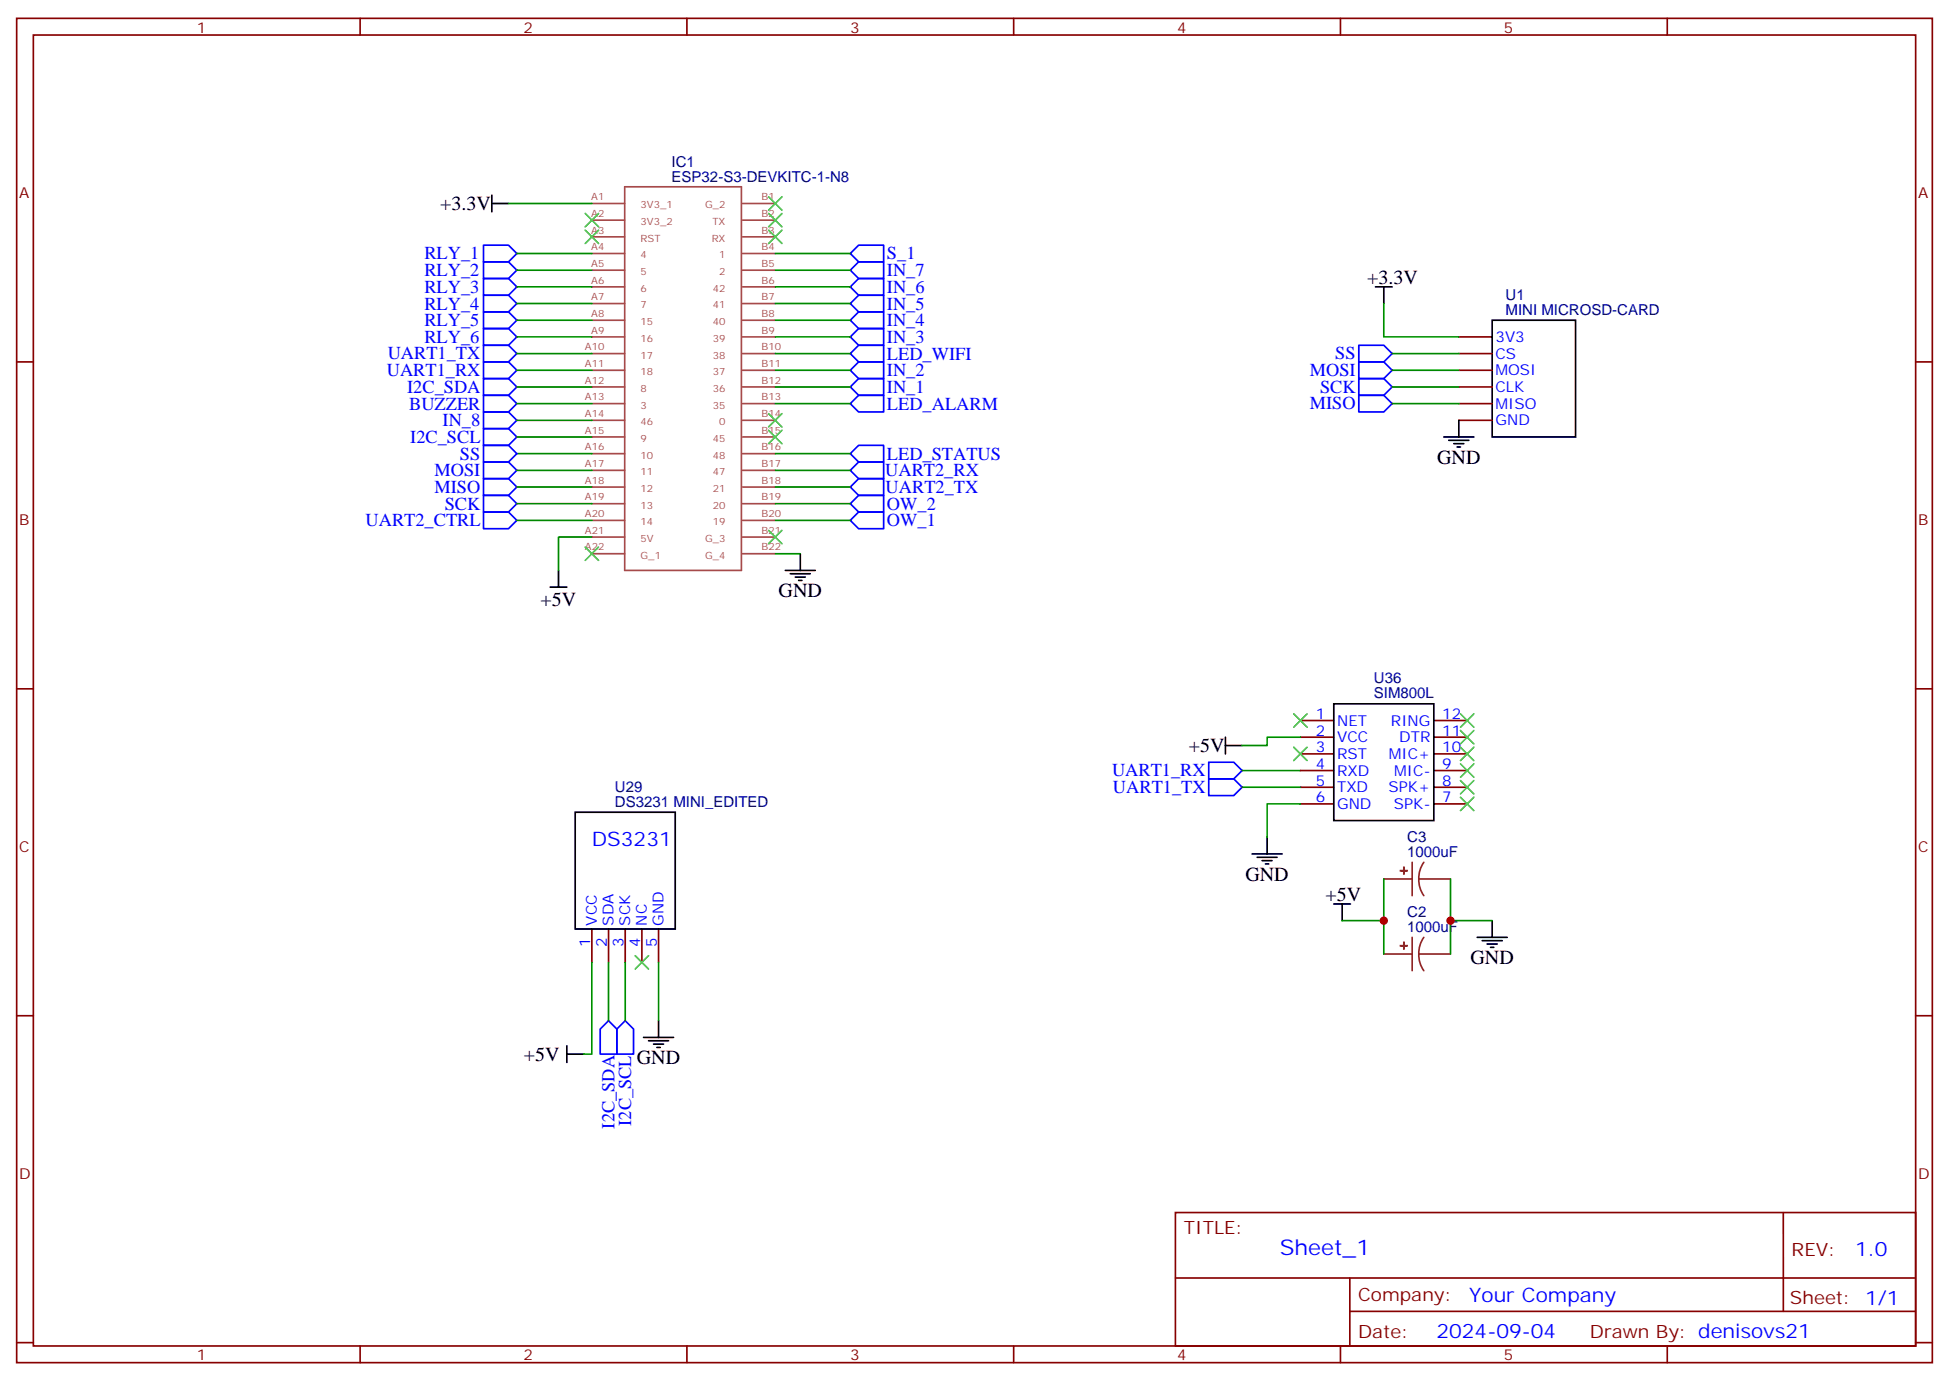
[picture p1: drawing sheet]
<svg xmlns="http://www.w3.org/2000/svg" width="412mm" height="292mm" viewBox="0 0 412 292" stroke-linecap="round" stroke-linejoin="round" font-family="sans-serif">
<g fill="none" stroke="#870000" stroke-width=".35">
<path d="M3.5 3.9h405.4v284.3h-405.4zM7.1 7.4h398.2v277.3h-398.2zM76.2 3.9v3.5M145.3 3.9v3.5M214.5 3.9v3.5M283.6 3.9v3.5M352.8 3.9v3.5M3.5 76.6h3.6M308.7 71.3h7M308.7 74.8h7M308.7 78.3h7M405.3 76.6h3.6"/>
<path d="M308.7 81.8h7M308.7 85.4h7M308.7 88.9h7M3.5 145.7h3.6M275.2 152.4h7M275.2 155.9h7M275.2 159.5h7M303.4 152.4h7M303.4 155.9h7M303.4 159.5h7M405.3 145.7h3.6M275.2 163h7"/>
<path d="M275.2 166.5h7M275.2 170h7M303.4 163h7M303.4 166.5h7M303.4 170h7M125.2 196.5v7.1M128.8 196.5v7.1M132.3 196.5v7.1M135.8 196.5v7.1M139.3 196.5v7.1M3.5 214.8h3.6M405.3 214.8h3.6"/>
<path d="M248.7 256.5h156.6v28.2h-156.6zM377.3 256.5v20.9M248.7 270.3h156.5M285.6 277.4h119.6M285.6 270.3v14.1M3.5 284h3.6M76.2 284.7v3.5M145.3 284.7v3.5M214.5 284.7v3.5M283.6 284.7v3.5M352.8 284.7v3.5M405.3 284h3.6"/>
</g>
<g fill="none" stroke="#a64a4a" stroke-width=".35">
<path d="M132.2 39.5h24.7v81.2h-24.7zM125.2 43h7M125.2 46.6h7M125.2 50.1h7M125.2 53.6h7M125.2 57.2h7M157.1 43h6.9M157.1 46.6h6.9M157.1 50.1h6.9M157.1 53.6h6.9M157.1 57.2h6.9M125.2 60.7h7"/>
<path d="M125.2 64.2h7M125.2 67.7h7M125.2 71.3h7M125.2 74.8h7M125.2 78.3h7M157.1 60.7h6.9M157.1 64.2h6.9M157.1 67.7h6.9M157.1 71.3h6.9M157.1 74.8h6.9M157.1 78.3h6.9M125.2 81.8h7"/>
<path d="M125.2 85.4h7M125.2 88.9h7M125.2 92.4h7M125.2 96h7M125.2 99.5h7M157.1 81.8h6.9M157.1 85.4h6.9M157.1 88.9h6.9M157.1 92.4h6.9M157.1 96h6.9M157.1 99.5h6.9M125.2 103h7"/>
<path d="M125.2 106.5h7M125.2 110.1h7M125.2 113.6h7M125.2 117.1h7M157.1 103h6.9M157.1 106.5h6.9M157.1 110.1h6.9M157.1 113.6h6.9M157.1 117.1h6.9"/>
</g>
<g fill="none" stroke="#000" stroke-width=".35">
<path d="M104.1 43h3.5M104.1 41.3v3.5M291 60.7h3.6M292.8 60.7v3.5M315.7 67.7h17.7v24.7h-17.7zM305.5 92.4h6.4M306.6 93.1h4.2M307.6 93.8h2.1M308.3 94.5h.7M308.7 88.9v3.5M169.3 117.1v3.6M116.4 124.2h3.5"/>
<path d="M118.2 120.7v3.5M166.2 120.7h6.3M167.2 121.4h4.2M168.3 122.1h2.1M169 122.8h.7M259.3 157.7h3.5M259.3 155.9v3.6M282.2 148.9h21.2v24.7h-21.2zM121.7 171.8h21.2v24.7h-21.2zM268.1 177.1v3.5M264.9 180.6h6.4M266 181.3h4.2"/>
<path d="M267.1 182h2.1M267.8 182.7h.7M282.2 191.2h3.6M284 191.2v3.5M312.6 198.3h6.3M313.6 199h4.3M314.7 199.7h2.1M315.7 194.7v3.6M136.2 219.4h6.3M139.3 215.9v3.5M315.4 200.4h.7M119.9 223h3.6"/>
<path d="M119.9 221.2v3.5M137.2 220.1h4.3M138.3 220.8h2.1M139 221.5h.7"/>
</g>
<g fill="none" stroke="#00f" stroke-width=".35">
<path d="M102.3 51.9h5.3l1.8 1.7-1.8 1.8h-5.3zM102.3 55.4h5.3l1.8 1.8-1.8 1.7h-5.3zM102.3 58.9h5.3l1.8 1.8-1.8 1.7h-5.3zM179.9 57.2l1.8-1.8h5.3v3.5h-5.3zM181.7 51.9h5.3v3.5h-5.3l-1.8-1.8zM102.3 76.6h5.3l1.8 1.7-1.8 1.8h-5.3zM102.3 73h5.3l1.8 1.8-1.8 1.8h-5.3zM102.3 62.4h5.3l1.8 1.8-1.8 1.8h-5.3zM102.3 66h5.3l1.8 1.7-1.8 1.8h-5.3zM102.3 69.5h5.3l1.8 1.8-1.8 1.7h-5.3zM179.9 71.3l1.8-1.8h5.3v3.5h-5.3zM179.9 67.7l1.8-1.7h5.3v3.5h-5.3z"/>
<path d="M179.9 64.2l1.8-1.8h5.3v3.6h-5.3zM179.9 60.7l1.8-1.8h5.3v3.5h-5.3zM179.9 78.3l1.8-1.7h5.3v3.5h-5.3zM181.7 73h5.3v3.6h-5.3l-1.8-1.8zM287.5 73h5.3l1.8 1.8-1.8 1.8h-5.3zM287.5 76.6h5.3l1.8 1.7-1.8 1.8h-5.3zM102.3 94.2h5.3l1.8 1.8-1.8 1.7h-5.3zM102.3 97.7h5.3l1.8 1.8-1.8 1.7h-5.3zM102.3 90.7h5.3l1.8 1.7-1.8 1.8h-5.3zM102.3 80.1h5.3l1.8 1.7-1.8 1.8h-5.3zM102.3 83.6h5.3l1.8 1.8-1.8 1.7h-5.3zM102.3 87.1h5.3l1.8 1.8-1.8 1.8h-5.3z"/>
<path d="M179.9 96l1.8-1.8h5.3v3.5h-5.3zM179.9 85.4l1.8-1.8h5.3v3.5h-5.3zM179.9 81.8l1.8-1.7h5.3v3.5h-5.3zM181.7 97.7h5.3v3.5h-5.3l-1.8-1.7zM287.5 83.6h5.3l1.8 1.8-1.8 1.7h-5.3zM287.5 80.1h5.3l1.8 1.7-1.8 1.8h-5.3zM102.3 101.2h5.3l1.8 1.8-1.8 1.8h-5.3zM102.3 104.8h5.3l1.8 1.7-1.8 1.8h-5.3zM102.3 108.3h5.3l1.8 1.8-1.8 1.7h-5.3zM181.7 108.3h5.3v3.5h-5.3l-1.8-1.7zM181.7 104.8h5.3v3.5h-5.3l-1.8-1.8zM181.7 101.2h5.3v3.6h-5.3l-1.8-1.8z"/>
<path d="M255.8 164.7h5.3l1.7 1.8-1.7 1.8h-5.3zM255.8 161.2h5.3l1.7 1.8-1.7 1.7h-5.3zM127 217.7l1.8-1.8 1.7 1.8v5.3h-3.5zM132.3 215.9l1.8 1.8v5.3h-3.6v-5.3z"/>
</g>
<g fill="none" stroke="#008700" stroke-width=".35">
<path d="M107.6 43h17.6M109.4 53.6h15.8M109.4 57.2h15.8M164 53.6h15.9M164 57.2h15.9M109.4 74.8h15.8M109.4 78.3h15.8M109.4 71.3h15.8M109.4 67.7h15.8M109.4 64.2h15.8M109.4 60.7h15.8M164 74.8h15.9"/>
<path d="M164 78.3h15.9M164 71.3h15.9M164 67.7h15.9M164 64.2h15.9M164 60.7h15.9M292.8 64.2v7.1h15.9M294.6 74.8h14.1M294.6 78.3h14.1M109.4 96h15.8M109.4 81.8h15.8M109.4 92.4h15.8M109.4 99.5h15.8"/>
<path d="M109.4 85.4h15.8M109.4 88.9h15.8M164 96h15.9M164 81.8h15.9M164 99.5h15.9M164 85.4h15.9M294.6 81.8h14.1M294.6 85.4h14.1M109.4 103h15.8M109.4 106.5h15.8M109.4 110.1h15.8M125.2 113.6h-7v7.1"/>
<path d="M164 103h15.9M164 106.5h15.9M164 117.1h5.3M164 110.1h15.9M275.2 155.9h-7.1v1.8h-5.3M262.8 163h12.4M262.8 166.5h12.4M275.2 170h-7.1v7.1M284 194.7h8.8v7.1M292.8 185.9v8.8M306.9 185.9v15.9M306.9 194.7h8.8"/>
<path d="M125.2 203.6v19.4h-1.7M128.8 203.6v12.3M132.3 203.6v12.3M139.3 203.6v12.3"/>
</g>
<g fill="none" stroke="#3c3" stroke-width=".35">
<path d="M123.8 45.2l2.8 2.8M123.8 48.7l2.8 2.8M126.6 45.2l-2.8 2.8M126.6 48.7l-2.8 2.8M162.6 41.6l2.9 2.9M162.6 45.2l2.9 2.8M162.6 48.7l2.9 2.8M165.5 41.6l-2.9 2.9M165.5 45.2l-2.9 2.8M165.5 48.7l-2.9 2.8M162.6 87.5l2.9 2.8M162.6 91l2.9 2.8"/>
<path d="M165.5 87.5l-2.9 2.8M165.5 91l-2.9 2.8M123.8 115.7l2.8 2.8M126.6 115.7l-2.8 2.8M162.6 112.2l2.9 2.8M165.5 112.2l-2.9 2.8M273.8 151l2.8 2.8M273.8 158l2.8 2.9M276.6 151l-2.8 2.8M276.6 158l-2.8 2.9M309 151l2.9 2.8M309 154.5l2.9 2.8"/>
<path d="M309 158l2.9 2.9M311.9 151l-2.9 2.8M311.9 154.5l-2.9 2.8M311.9 158l-2.9 2.9M309 161.6l2.9 2.8M309 165.1l2.9 2.8M309 168.6l2.9 2.9M311.9 161.6l-2.9 2.8M311.9 165.1l-2.9 2.8M311.9 168.6l-2.9 2.9M134.4 202.1l2.8 2.9M137.2 202.1l-2.8 2.9"/>
</g>
<g fill="#8c2424" stroke="#8c2424" stroke-width=".35">
<path d="M296.3 200l1.4 .1z"/>
<path d="M297 199.3l.1 1.4z"/>
<path d="M296.3 184.2h1.4z"/>
<path d="M297 183.4l.1 1.5z"/>
</g>
<path d="M292.8 185.9h6M298.8 182.4v7M298.8 198.3v7M300.2 185.9l.2 1.9 .9 1.6M300.2 185.9h6.7M301.3 198.3l-.8 1.6-.3 1.9M301.3 182.4l-.8 1.7-.3 1.8M292.8 201.8h6M300.2 201.8l.2 1.8 .9 1.7M300.2 201.8h6.7" fill="none" stroke="#8c2424" stroke-width=".35"/>
<g fill="#c00">
<circle cx="292.8" cy="194.7" r=".88"/>
<circle cx="306.9" cy="194.7" r=".88"/>
</g>
<text font-size="4.6" fill="#00f" x="270.8" y="265.5">Sheet_1</text>
<g font-size="4.2">
<text x="93.2" y="44.5">+3.3V</text>
<text x="289.3" y="60">+3.3V</text>
<text x="304.1" y="98.1">GND</text>
<text x="114.4" y="128.1">+5V</text>
<text x="164.7" y="126.3">GND</text>
<text x="251.6" y="159.1">+5V</text>
<text x="263.5" y="186.3">GND</text>
<text x="280.5" y="190.5">+5V</text>
<text x="311.1" y="203.9">GND</text>
<text x="110.9" y="224.4">+5V</text>
<text x="134.8" y="225.1">GND</text>
</g>
<g font-size="4.2" fill="#00f">
<text x="125.2" y="178.9">DS3231</text>
<text x="392.5" y="265.7">1.0</text>
<text x="310.9" y="275.3">Your Company</text>
<text x="304" y="283.1">2024-09-04</text>
</g>
<g font-size="3.9" fill="#00f">
<text x="89.8" y="54.9">RLY_1</text>
<text x="89.8" y="58.4">RLY_2</text>
<text x="187.7" y="58.4">IN_7</text>
<text x="187.7" y="54.9">S_1</text>
<text x="89.8" y="62">RLY_3</text>
<text x="89.8" y="65.5">RLY_4</text>
<text x="187.7" y="65.5">IN_5</text>
<text x="187.7" y="62">IN_6</text>
<text x="89.8" y="69">RLY_5</text>
<text x="187.7" y="69">IN_4</text>
<text x="82" y="76">UART1_TX</text>
<text x="89.8" y="72.5">RLY_6</text>
<text x="187.7" y="76.1">LED_WIFI</text>
<text x="187.7" y="72.6">IN_3</text>
<text x="282.5" y="76">SS</text>
<text x="81.8" y="79.6">UART1_RX</text>
<text x="86.2" y="83.1">I2C_SDA</text>
<text x="187.7" y="79.6">IN_2</text>
<text x="187.7" y="83.1">IN_1</text>
<text x="277.1" y="79.6">MOSI</text>
<text x="279.3" y="83.1">SCK</text>
<text x="86.6" y="86.6">BUZZER</text>
<text x="187.7" y="86.6">LED_ALARM</text>
<text x="277.1" y="86.6">MISO</text>
<text x="86.8" y="93.7">I2C_SCL</text>
<text x="93.6" y="90.1">IN_8</text>
<text x="91.9" y="100.7">MOSI</text>
<text x="97.3" y="97.2">SS</text>
<text x="187.3" y="100.8">UART2_RX</text>
<text x="187.7" y="97.2">LED_STATUS</text>
<text x="91.9" y="104.3">MISO</text>
<text x="94.1" y="107.8">SCK</text>
<text x="187.4" y="104.3">UART2_TX</text>
<text x="187.7" y="107.8">OW_2</text>
<text x="77.3" y="111.3">UART2_CTRL</text>
<text x="187.7" y="111.3">OW_1</text>
<text x="235.3" y="164.2">UART1_RX</text>
<text x="235.5" y="167.7">UART1_TX</text>
<text x="130" y="238.7" transform="rotate(-90 130 238.7)">I2C_SDA</text>
<text x="133.5" y="238.1" transform="rotate(-90 133.5 238.1)">I2C_SCL</text>
</g>
<g font-size="3.9" fill="#800">
<text x="250.5" y="261.1">TITLE:</text>
<text x="379.1" y="265.7">REV:</text>
<text x="287.4" y="275.3">Company:</text>
<text x="378.7" y="275.9">Sheet: 1/1</text>
<text x="287.4" y="282.9">Date:</text>
<text x="336.4" y="283">Drawn By: denisovs21</text>
</g>
<g font-size="3.2" fill="#800">
<text x="41.6" y="6.9">1</text>
<text x="110.8" y="6.9">2</text>
<text x="179.9" y="6.9">3</text>
<text x="249.1" y="6.9">4</text>
<text x="318.2" y="6.9">5</text>
<text x="4.1" y="42">A</text>
<text x="405.9" y="42">A</text>
<text x="4.1" y="111.1">B</text>
<text x="405.9" y="111.1">B</text>
<text x="4.1" y="180.3">C</text>
<text x="405.9" y="180.3">C</text>
<text x="4.1" y="249.4">D</text>
<text x="405.9" y="249.4">D</text>
<text x="41.6" y="287.7">1</text>
<text x="110.8" y="287.7">2</text>
<text x="179.9" y="287.7">3</text>
<text x="249.1" y="287.7">4</text>
<text x="318.2" y="287.7">5</text>
</g>
<g font-size="3.2" fill="#000080">
<text x="142.1" y="35.3">IC1</text>
<text x="142.1" y="38.5">ESP32-S3-DEVKITC-1-N8</text>
<text x="318.6" y="63.5">U1</text>
<text x="318.6" y="66.7">MINI MICROSD-CARD</text>
<text x="290.7" y="147.7">SIM800L</text>
<text x="290.7" y="144.5">U36</text>
<text x="130.1" y="167.6">U29</text>
<text x="130.1" y="170.7">DS3231 MINI_EDITED</text>
<text x="297.8" y="178.2">C3</text>
<text x="297.8" y="181.3">1000uF</text>
<text x="297.8" y="197.2">1000uF</text>
<text x="297.8" y="194">C2</text>
</g>
<g font-size="3.2" fill="#00f">
<text x="316.4" y="72.3">3V3</text>
<text x="316.4" y="75.8">CS</text>
<text x="316.4" y="79.4">MOSI</text>
<text x="316.4" y="82.9">CLK</text>
<text x="316.4" y="86.4">MISO</text>
<text x="316.4" y="90">GND</text>
<text x="278.4" y="152">1</text>
<text x="278.4" y="155.6">2</text>
<text x="282.9" y="153.5">NET</text>
<text x="294.3" y="153.5">RING</text>
<text x="305.2" y="155.6">11</text>
<text x="305.2" y="152">12</text>
<text x="278.4" y="159.1">3</text>
<text x="282.9" y="157">VCC</text>
<text x="282.9" y="160.5">RST</text>
<text x="293.9" y="160.5">MIC+</text>
<text x="296.1" y="157">DTR</text>
<text x="305.2" y="159.1">10</text>
<text x="278.4" y="162.6">4</text>
<text x="278.4" y="166.2">5</text>
<text x="282.9" y="164">RXD</text>
<text x="282.9" y="167.6">TXD</text>
<text x="293.8" y="167.6">SPK+</text>
<text x="295" y="164">MIC-</text>
<text x="305.2" y="166.2">8</text>
<text x="305.2" y="162.6">9</text>
<text x="278.4" y="169.7">6</text>
<text x="282.9" y="171.1">GND</text>
<text x="295" y="171.1">SPK-</text>
<text x="305.2" y="169.7">7</text>
<text x="126.3" y="195.8" transform="rotate(-90 126.3 195.8)">VCC</text>
<text x="129.8" y="195.8" transform="rotate(-90 129.8 195.8)">SDA</text>
<text x="133.3" y="195.8" transform="rotate(-90 133.3 195.8)">SCK</text>
<text x="136.9" y="195.8" transform="rotate(-90 136.9 195.8)">NC</text>
<text x="140.4" y="195.8" transform="rotate(-90 140.4 195.8)">GND</text>
<text x="124.9" y="200.3" transform="rotate(-90 124.9 200.3)">1</text>
<text x="128.4" y="200.3" transform="rotate(-90 128.4 200.3)">2</text>
<text x="131.9" y="200.3" transform="rotate(-90 131.9 200.3)">3</text>
<text x="135.5" y="200.3" transform="rotate(-90 135.5 200.3)">4</text>
<text x="139" y="200.3" transform="rotate(-90 139 200.3)">5</text>
</g>
<g font-size="2.1" fill="#a54b4b">
<text x="125.1" y="42.3">A1</text>
<text x="125.1" y="45.9">A2</text>
<text x="135.5" y="44.1">3V3_1</text>
<text x="135.5" y="47.6">3V3_2</text>
<text x="149.2" y="44.1">G_2</text>
<text x="150.8" y="47.6">TX</text>
<text x="161.2" y="42.3">B1</text>
<text x="161.2" y="45.9">B2</text>
<text x="125.1" y="49.4">A3</text>
<text x="125.1" y="52.9">A4</text>
<text x="135.5" y="51.1">RST</text>
<text x="150.6" y="51.1">RX</text>
<text x="161.2" y="49.4">B3</text>
<text x="161.2" y="52.9">B4</text>
<text x="125.1" y="56.5">A5</text>
<text x="125.1" y="60">A6</text>
<text x="135.5" y="54.7">4</text>
<text x="135.5" y="58.2">5</text>
<text x="152.2" y="54.7">1</text>
<text x="152.2" y="58.2">2</text>
<text x="161.2" y="56.5">B5</text>
<text x="161.2" y="60">B6</text>
<text x="125.1" y="63.5">A7</text>
<text x="135.5" y="61.7">6</text>
<text x="135.5" y="65.2">7</text>
<text x="150.8" y="61.7">42</text>
<text x="150.8" y="65.2">41</text>
<text x="161.2" y="63.5">B7</text>
<text x="125.1" y="67">A8</text>
<text x="125.1" y="70.6">A9</text>
<text x="135.5" y="68.8">15</text>
<text x="150.8" y="68.8">40</text>
<text x="161.2" y="67">B8</text>
<text x="161.2" y="70.6">B9</text>
<text x="123.8" y="74.1">A10</text>
<text x="123.8" y="77.6">A11</text>
<text x="135.5" y="72.3">16</text>
<text x="135.5" y="75.8">17</text>
<text x="150.8" y="72.3">39</text>
<text x="150.8" y="75.8">38</text>
<text x="161.2" y="74.1">B10</text>
<text x="161.2" y="77.6">B11</text>
<text x="123.8" y="81.1">A12</text>
<text x="135.5" y="79.4">18</text>
<text x="135.5" y="82.9">8</text>
<text x="150.8" y="79.4">37</text>
<text x="150.8" y="82.9">36</text>
<text x="161.2" y="81.1">B12</text>
<text x="123.8" y="84.7">A13</text>
<text x="123.8" y="88.2">A14</text>
<text x="135.5" y="86.4">3</text>
<text x="135.5" y="89.9">46</text>
<text x="150.8" y="86.4">35</text>
<text x="152.2" y="89.9">0</text>
<text x="161.2" y="84.7">B13</text>
<text x="161.2" y="88.2">B14</text>
<text x="123.8" y="91.7">A15</text>
<text x="123.8" y="95.3">A16</text>
<text x="135.5" y="93.5">9</text>
<text x="150.8" y="93.5">45</text>
<text x="161.2" y="91.7">B15</text>
<text x="161.2" y="95.3">B16</text>
<text x="123.8" y="98.8">A17</text>
<text x="135.5" y="97">10</text>
<text x="135.5" y="100.5">11</text>
<text x="150.8" y="97">48</text>
<text x="150.8" y="100.5">47</text>
<text x="161.2" y="98.8">B17</text>
<text x="123.8" y="102.3">A18</text>
<text x="123.8" y="105.8">A19</text>
<text x="135.5" y="104.1">12</text>
<text x="135.5" y="107.6">13</text>
<text x="150.8" y="104.1">21</text>
<text x="150.8" y="107.6">20</text>
<text x="161.2" y="102.3">B18</text>
<text x="161.2" y="105.8">B19</text>
<text x="123.8" y="109.4">A20</text>
<text x="123.8" y="112.9">A21</text>
<text x="135.5" y="111.1">14</text>
<text x="150.8" y="111.1">19</text>
<text x="161.2" y="109.4">B20</text>
<text x="161.2" y="112.9">B21</text>
<text x="123.8" y="116.4">A22</text>
<text x="135.5" y="114.6">5V</text>
<text x="135.5" y="118.2">G_1</text>
<text x="149.2" y="114.6">G_3</text>
<text x="149.2" y="118.2">G_4</text>
<text x="161.2" y="116.4">B22</text>
</g>
</svg>
